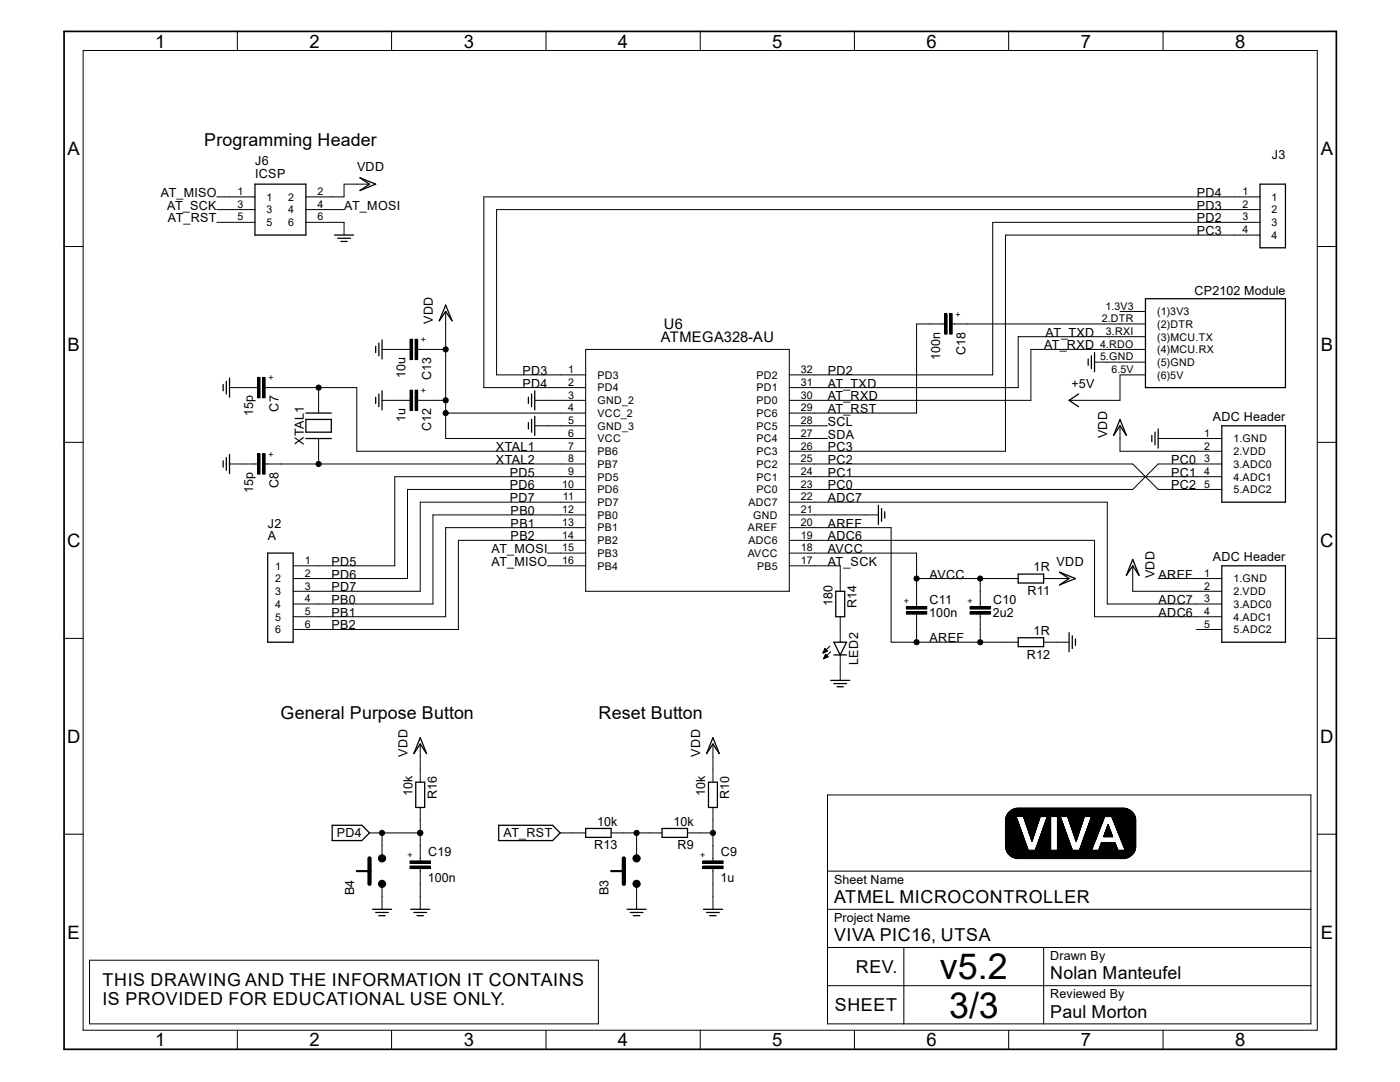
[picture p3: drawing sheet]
<svg xmlns="http://www.w3.org/2000/svg" width="279mm" height="216mm" viewBox="0 0 279 216" stroke-linecap="round" stroke-linejoin="round" font-family="sans-serif">
<g fill="none" stroke="#000" stroke-width=".25">
<path d="M50.9 36.7h10.1v10.2h-10.1zM71.8 35.5l3.2 1.2-3.2 1.3 1.9-1.3zM251.5 36.7h5v12.7h-5zM66.8 46.9h3.8M67.4 47.5h2.5M68 48.2h1.3M228.6 59.6h27.9v17.7h-27.9zM44.5 76.7v1.3M45.2 76.1v2.5M45.8 75.4v3.8M75 69.1v1.3M75 79.2v1.3"/>
<path d="M75.6 68.5v2.5M75.6 78.6v2.6M76.2 67.8v3.8M76.2 78v3.8M88.9 60.9l1.3 3.1-1.3-1.9-1.2 1.9zM105.5 79.2v1.3M106.1 78.6v2.6M106.7 78v3.8M215.3 78.6l-1.9 1.3 1.9 1.3M217.2 71.6v1.3M217.8 71v2.5M218.4 70.4v3.8"/>
<path d="M44.5 91.9v1.3M45.2 91.3v2.6M45.8 90.7v3.8M61 83.7h5.1v2.5h-5.1zM61 87.5h5.1M61 82.4h5.1M105.5 84.3v1.3M106.1 83.7v2.5M106.7 83.1v3.8M223.5 83.7l1.3 3.2-1.3-1.9-1.3 1.9zM229.9 86.9v1.2M230.5 86.2v2.6"/>
<path d="M231.1 85.6v3.8M243.8 85h12.7v15.2h-12.7zM53.4 110.4h5.1v17.7h-5.1zM166.8 118h1.8v5.1h-1.8zM175.3 100.8v3.8M175.9 101.5v2.5M176.6 102.1v1.3M203.2 114.6h5.1v1.7h-5.1zM211.5 114.2l3.1 1.2-3.1 1.3 1.9-1.3zM226.1 111.6l1.2 3.2-1.2-1.9-1.3 1.9zM243.8 112.9h12.7v15.2h-12.7zM165.8 135.8h3.8"/>
<path d="M166.4 128.1h2.6l-1.3 2.6zM166.4 130.7h2.6M166.4 136.4h2.6M167 137h1.3M203.2 127.3h5.1v1.7h-5.1zM213.4 126.2v3.8M214 126.9v2.5M214.6 127.5v1.3M83 156.1h1.8v5h-1.8zM83.9 147.2l1.2 3.2-1.2-1.9-1.3 1.9zM141.4 156.1h1.8v5h-1.8zM142.3 147.2l1.3 3.2-1.3-1.9-1.3 1.9z"/>
<path d="M66.3 164.7h5.9l1.5 1.5-1.5 1.5h-5.9zM99.5 164.7h10.8l1.5 1.5-1.5 1.5h-10.8zM116.9 165.3h5.1v1.8h-5.1zM132.1 165.3h5.1v1.8h-5.1zM74.3 181.4h3.8M75 182.1h2.5M75.6 182.7h1.3M82 181.4h3.8M82.6 182.1h2.5M83.2 182.7h1.3M125.1 181.4h3.8M125.8 182.1h2.5"/>
<path d="M126.4 182.7h1.3M140.4 181.4h3.8M141 182.1h2.6M141.6 182.7h1.3"/>
</g>
<g fill="none" stroke="#000" stroke-width=".2">
<path d="M16.6 10.1h246.3v195.5h-246.3zM47.4 6.3v3.8M78.1 6.3v3.8M109 6.3v3.8M139.7 6.3v3.8M170.5 6.3v3.8M201.3 6.3v3.8M232.1 6.3v3.8M43.3 39.3h7.6M73.7 36.7h-5v2.6h-7.7M251.5 39.3h-154.9v38h20.3M12.8 49.2h3.8"/>
<path d="M43.3 41.8h7.6M43.3 44.4h7.6M61 41.8h7.7M61 44.4h7.7v2.5M251.5 41.8h-152.4v33h17.8M251.5 44.4h-53.4v30.4h-40.6M251.5 46.9h-50.8v43.1h-43.2M262.9 49.2h3.8M45.8 77.3h5.6M51.4 75.3h.5v4.1h-.5zM52.4 75.3h.5v4.1h-.5zM52.9 77.3h18.3v12.7h45.7"/>
<path d="M63.6 77.3v5.1M76.2 79.9h5.6M76.2 69.7h5.6M81.8 77.9h.5v4h-.5zM81.8 67.7h.5v4.1h-.5zM82.8 77.9h.6v4h-.6zM82.8 67.7h.6v4.1h-.6zM83.4 79.9h5.5M83.4 69.7h5.5M88.9 62.1v25.4h28M106.7 79.9h10.2M116.9 69.7h40.6v48.3h-40.6z"/>
<path d="M188.5 62.6h.5v4.1h-.5zM188.5 64.6h-5.6v17.8h-25.4M189.5 62.6h.5v4.1h-.5zM190 64.6h38.6M218.4 72.3h10.2M223.5 62.1h5.1M228.6 74.8h-5.1v5.1h-10.1M228.6 67.2h-25.4v10.1h-45.7M228.6 69.7h-22.9v10.2h-48.2M12.8 88.3h3.8M45.8 92.6h5.6M51.4 90.6h.5v4h-.5z"/>
<path d="M52.4 90.6h.5v4h-.5zM52.9 92.6h64M63.6 87.5v5.1M88.9 82.4h28M106.7 85h10.2M116.9 95.1h-38.1v17.8h-20.3M116.9 97.7h-35.6v17.7h-22.8M157.5 85h7.6M157.5 87.5h7.6M157.5 92.6h68.6l5 5.1h12.7M157.5 95.1h86.3M223.5 85v5h20.3"/>
<path d="M231.1 87.5h12.7M243.8 92.6h-12.7l-5 5.1h-68.6M262.9 88.3h3.8M109.3 110.4h7.6M109.3 112.9h7.6M116.9 100.2h-33v17.8h-25.4M116.9 102.7h-30.5v17.8h-27.9M116.9 105.3h-28v17.8h-30.4M116.9 107.8h-25.4v17.8h-33M157.5 100.2h63.5v20.3h22.8M157.5 102.7h17.8M157.5 105.3h20.3v22.8h25.4"/>
<path d="M157.5 107.8h60.9v15.3h25.4M157.5 110.4h25.4v10.6M157.5 112.9h10.2v5.1M182.9 115.4h20.3M195.6 115.4v5.6M208.3 115.4h5.1M226.1 112.9v5.1h17.7M231.1 115.4h12.7M12.8 127.4h3.8M164.3 130.2h.1M164.3 130.1h.3M164.3 130h.5"/>
<path d="M164.4 130h.6M164.4 131.4h.1M164.4 129.9h.7M164.4 131.3h.3M164.5 129.8h.5M164.5 131.2h.4M164.5 129.7h.4M164.5 131.1h.6M164.5 129.6h.3M164.5 131h.7M164.6 129.5h.1M164.6 130.9h.5"/>
<path d="M164.6 129.4l-.3 .9M164.6 129.4l.5 .5-.8 .4M164.6 129.4h.1M164.7 130.8h.3M164.7 130.7h.2M164.7 130.6h.1M164.8 130.6l-.4 .8M164.8 130.6l.5 .5-.9 .3M165.7 128.9l-1.4 1.4M165.8 130l-1.4 1.4M167.7 123.1v5M167.7 130.7v5.1"/>
<path d="M180.9 122h4.1v.6h-4.1zM180.9 121h4.1v.5h-4.1zM182.9 122.6v5.5M193.6 122h4.1v.6h-4.1zM193.6 121h4.1v.5h-4.1zM195.6 122.6v5.5M208.3 128.1h5.1M238.8 125.6h5M262.9 127.4h3.8M83.9 148.5v7.6M142.3 148.5v7.6M165.1 158.6h96.5v45.7h-96.5z"/>
<path d="M12.8 166.5h3.8M73.7 166.2h10.2M76.2 166.2v5.1M76.2 176.4v5M81.8 172.8h4.1v.5h-4.1zM81.8 171.8h4.1v.5h-4.1zM83.9 161.1v10.7M83.9 173.3v8.1M111.8 166.2h5.1M122 166.2h10.1M127 166.2v5.1M127 176.4v5"/>
<path d="M137.2 166.2h5.1M140.3 172.8h4v.5h-4zM140.3 171.8h4v.5h-4zM142.3 161.1v10.7M142.3 173.3v8.1M165.1 173.8h96.5M200.7 169h4.3M200.7 169h4.2M200.7 168.9h4.2M200.7 168.8h4.2M200.7 168.7h4.2M200.7 168.6l4.2 .1"/>
<path d="M200.7 168.6h4.1M200.7 168.5h4.1M200.7 168.4h4.1M200.7 168.3h4M200.7 168.2h4M200.7 168.2h3.9M200.7 168.1h3.9M200.7 168l3.9 .1M200.7 168h3.9M200.7 167.9h3.9M200.7 167.8h3.8M200.7 167.7h3.8"/>
<path d="M200.7 167.6h3.8M200.7 167.5h3.8M200.7 167.4h3.7M200.7 167.3h3.7M200.7 167.3h3.6M200.7 167.2h3.6M200.7 167.1h3.6M200.7 167h3.6M200.7 166.9h3.5M200.7 166.8h3.5M200.7 166.7h3.4M200.7 166.6h3.4"/>
<path d="M200.7 166.5h3.4M200.7 166.5h3.3M200.7 166.4h3.3M200.7 166.3h3.3M200.7 166.2h3.3M200.7 166.1h3.3M200.7 166h3.2M200.7 165.9h3.2M200.7 165.9h3.1M200.7 165.8h3.1M200.7 165.7h3.1M200.7 165.6h3.1"/>
<path d="M200.7 165.5l3.1 .1M200.7 165.5h3M200.7 165.4h3M200.7 165.3h2.9M200.7 165.2h2.9M200.7 165.1h2.9M200.7 165.1h2.8M200.7 165h2.8M200.7 164.9h2.8M200.7 164.8h2.8M200.7 164.7h2.8M200.7 164.6h2.7"/>
<path d="M200.7 164.5h2.7M200.7 164.4h2.6M200.7 164.3h2.6M200.7 164.3h2.5M200.7 164.2h2.5M200.7 164.1l2.5 .1M200.7 164.1h2.5M200.7 164h2.5M200.7 163.9h2.4M200.7 163.8h2.4M200.7 163.7h2.4M200.7 163.6h2.3"/>
<path d="M200.7 169.3h4.4M200.7 169.2h4.3M200.7 169.1h4.3M200.7 163.5h2.3M200.7 163.4h2.3M200.7 163.4h2.2M200.7 163.3h2.2M200.7 169.4h4.4M200.7 163.2h2.2M200.8 169.5h4.3M200.8 163.2h2.1M200.8 163.1h2.1"/>
<path d="M200.8 163l2.1 .1M200.8 169.7h25.7M200.8 169.6h4.4M200.8 169.6h4.3M200.8 163h2M200.8 162.9h25.7M200.9 162.8h25.6M200.9 169.9h25.5M200.9 169.8h25.5M200.9 169.8h25.6M200.9 162.7l25.6 .1M200.9 162.7h25.5"/>
<path d="M201 170h25.4M201 169.9h25.4M201 162.6h25.4M201 170.1h25.3M201 162.5h25.4M201 162.5h25.3M201.1 170.2h25.2M201.1 162.4h25.2M201.1 170.2h25.1M201.2 162.3h25M201.2 162.3h24.9M201.2 170.3h24.9"/>
<path d="M201.2 162.2h24.9M201.3 170.4h24.8M201.3 162.1h24.8M201.3 170.5h24.7M201.3 162.1h24.7M201.4 170.5h24.6M201.4 170.6h24.6M201.4 162h24.5M201.5 162h24.4M201.5 161.9h24.3M201.5 170.6h24.3M201.5 170.7h24.3"/>
<path d="M201.6 170.7h24.2M201.6 161.8h24.2M201.6 161.8h24.1M201.7 170.8h23.9M201.7 170.8h24M201.7 161.8h23.9M201.8 170.9h23.7M201.8 161.7h23.8M201.9 171h23.5M202 161.6h23.4M202 161.5h23.3M202.1 171h23.2"/>
<path d="M202.1 171.1h23.2M202.1 161.5h23.2M202.2 171.1h22.9M202.2 161.5h22.9M202.3 161.4h22.8M202.4 171.2h22.6M202.4 161.4h22.5M202.6 171.2h22.2M202.7 161.3h21.9M202.8 171.3h21.8M202.9 171.3h21.6M203 161.2h21.4"/>
<path d="M204.3 163h3.3M204.3 163.2h3.2M204.3 163.1h3.2M204.4 163.4h3M204.4 163.3h3.1M204.5 163.6h2.9M204.5 163.5h2.9M204.5 163.8h2.8M204.5 163.7h2.8M204.5 163.7h2.9M204.6 163.8h2.7M204.6 164h2.7"/>
<path d="M204.6 163.9h2.7M204.6 164.1h2.6M204.7 164.2h2.5M204.7 164.4h2.4M204.7 164.3h2.4M204.7 164.3h2.5M204.8 164.5h2.3M204.8 164.4h2.3M204.8 164.6h2.3M204.9 164.7h2.1M204.9 164.6h2.1M204.9 164.8h2.1"/>
<path d="M204.9 165h2M204.9 164.9h2M205 165.1h1.9M205 165.2h1.8M205.1 165.3h1.7M205.1 165.5h1.7M205.1 165.4h1.7M205.1 165.6h1.6M205.2 165.7h1.5M205.2 165.8h1.5M205.3 166h1.3M205.3 165.9h1.3"/>
<path d="M205.3 166.1h1.2M205.4 166.2h1.1M205.4 166.4h1.1M205.4 166.3h1.1M205.4 166.5h1M205.5 166.6h.9M205.5 166.5h.9M205.5 166.7h.9M205.6 166.8h.7M205.6 166.9h.7M205.7 167.1h.5M205.7 167h.5"/>
<path d="M205.7 167.2h.5M205.7 167.3h.5M205.8 167.5h.3M205.8 167.4h.3M205.8 167.6h.2M205.9 167.7h.1M205.9 167.6h.1M205.9 167.9h.1M205.9 167.8h.1M206 167.9h.1M206.3 166.9l-.7 .1M206.6 169.6h3.1"/>
<path d="M206.7 169.5h3M206.7 169.4h3M206.8 169.3h2.9M206.8 169.2h2.9M206.8 165.5l-1.7 .1M206.8 169.1h2.9M206.8 169h2.9M206.9 169h2.8M206.9 168.9h2.8M206.9 168.8h2.8M206.9 168.7h2.8M207 168.7h2.7"/>
<path d="M207 168.6h2.7M207 168.5h2.7M207.1 168.4h2.6M207.1 168.3h2.6M207.1 168.2h2.6M207.1 168.1h2.6M207.2 168.1h2.5M207.2 168h2.5M207.3 167.9h2.4M207.3 167.8h2.4M207.3 167.7h2.4M207.3 167.6h2.4"/>
<path d="M207.4 167.6h2.3M207.4 167.5h2.3M207.4 167.4h2.3M207.4 167.3h2.3M207.5 167.3h2.2M207.5 167.2h2.2M207.5 167.1h2.2M207.6 167h2.1M207.6 166.9h2.1M207.6 166.8h2.1M207.7 166.7h2M207.7 166.6h2"/>
<path d="M207.7 166.5h2M207.8 166.5h1.9M207.8 166.4h1.9M207.8 166.3h1.9M207.8 166.2h1.9M207.9 166.2h1.8M207.9 166.1h1.8M207.9 166h1.8M207.9 165.9h1.8M208 165.8h1.7M208 165.7h1.7M208.1 165.7h1.6"/>
<path d="M208.1 165.6h1.6M208.1 165.5h1.6M208.1 165.4h1.6M208.2 165.3h1.5M208.2 165.2h1.5M208.2 165.1h1.5M208.3 165h1.4M208.3 164.9h1.4M208.3 164.8h1.4M208.4 164.8h1.3M208.4 164.7h1.3M208.4 164.6h1.3"/>
<path d="M208.4 164.5h1.3M208.5 164.4h1.2M208.5 164.3h1.2M208.6 164.3h1.1M208.6 164.2h1.1M208.6 164.1h1.1M208.6 164h1.1M208.7 163.9h1M208.7 163.8h1M208.7 163.7h1M208.7 163.6h1M208.8 163.5h.9"/>
<path d="M208.8 163.4h.9M208.9 163.4h.8M208.9 163.3h.8M208.9 163.2h.8M209 163.2h.7M209 163.1h.7M209 163h.7M211 169.6h3M211 169.5h3M211 169.4h3M211 169.4h2.9M211 169.3h2.9"/>
<path d="M211 169.2h2.9M211 169.2h2.8M211 169.1h2.8M211 169h2.8M211 169h2.7M211 168.9h2.7M211 168.8h2.7M211 168.7h2.7M211 168.6h2.7M211 168.6h2.6M211 168.5h2.6M211 168.4h2.6"/>
<path d="M211 168.3h2.5M211 168.2h2.5M211 168.1h2.5M211 168.1h2.4M211 168h2.4M211 167.9h2.4M211 167.8h2.3M211 167.7h2.3M211 167.6h2.3M211 167.5h2.3M211 167.4h2.2M211 167.3h2.2"/>
<path d="M211 167.3h2.1M211 167.2h2.1M211 167.1h2.1M211 167h2.1M211 166.9h2M211 166.8h2M211 166.7h1.9M211 166.6h1.9M211 166.5h1.9M211 166.4h1.9M211 166.3h1.8M211 166.2h1.8"/>
<path d="M211 166.1h1.8M211 166h1.7M211 165.9h1.7M211 165.8l1.7 .1M211 165.8h1.6M211 165.7h1.6M211 165.6h1.6M211 165.5l1.6 .1M211 165.5h1.5M211 165.4h1.5M211 165.3h1.4M211 165.2h1.4"/>
<path d="M211 165.1h1.4M211 165h1.3M211 164.9h1.3M211 164.8h1.3M211 164.7h1.3M211 164.6h1.2M211 164.5h1.2M211 164.4h1.1M211 164.3h1.1M211 164.3h1M211 164.2h1M211 164.1h1"/>
<path d="M211 164h1M211 163.9h1M211 163.8h.9M211 163.7h.9M211 163.6h.8M211 163.5h.8M211 163.4h.8M211 163.3h.8M211 163.2h.7M211 163.1h.7M211 163l.7 .1M211 163h.6"/>
<path d="M213.1 163h3.3M213.1 163.2h3.2M213.1 163.1h3.2M213.2 163.4h3M213.3 163.6h2.9M213.3 163.5h2.9M213.3 163.7h2.8M213.3 163.7h2.9M213.4 163.8h2.7M213.4 164h2.7M213.4 163.9h2.7M213.4 164.1h2.6"/>
<path d="M213.5 164.2h2.5M213.5 164.1h2.5M213.5 164.3h2.4M213.5 164.3h2.5M213.6 164.4h2.3M213.6 164.5h2.3M213.7 164.7h2.2M213.7 164.6h2.2M213.7 164.8h2.1M213.7 164.9h2M213.7 164.9h2.1M213.8 165.1h1.9"/>
<path d="M213.8 165h1.9M213.8 165.2h1.8M213.8 165.2h1.9M213.9 165.3h1.7M213.9 165.4h1.7M214 165.6h1.5M214 165.5h1.6M214 165.7h1.5M214 165.8h1.5M214.1 166h1.3M214.1 165.9h1.3M214.1 166.1h1.2"/>
<path d="M214.2 166.2h1.1M214.2 166.3h1.1M214.3 166.5h.9M214.3 166.7h.9M214.3 166.6h.9M214.4 166.8h.7M214.4 166.9h.7M214.5 167.1h.6M214.5 167h.6M214.5 167.3h.5M214.5 167.2h.5M214.6 167.5h.3"/>
<path d="M214.6 167.4h.3M214.6 167.3h.4M214.7 167.7h.1M214.7 167.6h.1M214.7 167.6h.2M214.7 167.8h.1M214.8 167.9h.1M215.3 166.4h-1.1M215.4 169.6h2.4M215.5 169.5h2.4M215.5 169.4h2.5M215.6 169.3h2.4"/>
<path d="M215.6 169.2h2.4M215.6 165.5l-1.6 .1M215.6 169.1h2.5M215.6 169h2.5M215.7 169h2.4M215.7 168.9h2.4M215.7 168.8h2.4M215.7 168.8h2.5M215.7 168.7h2.5M215.8 168.7h2.4M215.8 168.6h2.5M215.8 168.5h2.5"/>
<path d="M215.9 168.5h2.4M215.9 168.4h2.4M215.9 168.4h2.5M215.9 168.3h2.5M215.9 168.2h2.5M215.9 168.1h2.5M215.9 164.4l-2.3 .1M216 168.1h2.4M216 168h2.5M216 167.9h2.5M216.1 167.9h2.4M216.1 167.8h2.5"/>
<path d="M216.1 167.7h2.5M216.2 167.7h2.4M216.2 167.6h2.4M216.2 167.6h2.5M216.2 167.4h2.5M216.2 167.3h2.5M216.2 167.3h2.6M216.3 167.3h2.5M216.3 167.2h2.5M216.3 167.1h2.5M216.3 167.1h2.6M216.3 163.3h-3.1"/>
<path d="M216.4 167h2.5M216.4 166.9h2.5M216.5 166.8h2.4M216.5 166.8h2.5M216.5 166.7h2.5M216.5 166.6h2.5M216.5 166.5h2.5M216.6 166.5h2.5M216.6 166.4h2.5M216.6 166.3h2.6M216.6 166.2h2.6M216.7 166.2h2.5"/>
<path d="M216.7 166.1h2.5M216.7 166h2.5M216.7 166h2.6M216.7 165.9h2.6M216.8 165.9h2.5M216.8 165.8h2.6M216.8 165.7h2.6M216.9 165.7h2.5M216.9 165.6h2.5M216.9 165.5h2.6M217 165.4h2.5M217 165.3h2.5"/>
<path d="M217 165.2h2.5M217 165.2h2.6M217 165.1h2.6M217.1 165.1h2.5M217.1 164.9h2.6M217.1 164.8h2.6M217.2 164.8h2.6M217.2 164.6h2.6M217.3 164.6h2.5M217.3 164.5h2.5M217.3 164.5h2.6M217.3 164.4h2.6"/>
<path d="M217.3 164.3h2.6M217.4 164.3h2.5M217.4 164.2h2.6M217.4 164.1h2.6M217.4 164h2.6M217.5 164h2.5M217.5 163.9h2.6M217.5 163.8h2.6M217.6 163.7h2.5M217.6 163.7h2.6M217.6 163.6h2.6M217.6 163.5h2.6"/>
<path d="M217.6 163.5h2.7M217.6 163.4h2.7M217.7 163.4h2.6M217.7 163.2h2.6M217.8 163.2h2.6M217.8 163.1h2.6M217.8 163h2.6M217.9 169.4l-2.4 .1M218.7 167.5h-2.5M218.9 166.9l-2.5 .1M219 166.6l-2.5 .1M219.3 169.6h3.8"/>
<path d="M219.3 169.5h3.8M219.3 169.5h3.7M219.4 169.4h3.6M219.4 169.3h3.6M219.4 169.2h3.5M219.5 169.1h3.4M219.5 165.5l-2.6 .1M219.5 169.1h3.3M219.5 169h3.3M219.5 168.9h3.3M219.5 168.8h3.3M219.6 168.8h3.2"/>
<path d="M219.6 168.7h3.1M219.6 168.6h3.1M219.7 168.6h3M219.7 168.5h3M219.7 165h-2.6M219.7 168.4h2.9M219.8 168.3h2.8M219.8 168.3h2.7M219.8 168.2h2.7M219.8 168.1h2.7M219.8 164.7h-2.6M220.1 163.8l-2.6 .1"/>
<path d="M220.3 166.9l1.8 .1M220.3 166.9h1.7M220.3 166.8h1.7M220.3 166.7h1.7M220.3 163.3h-2.6M220.4 166.6h1.6M220.4 166.6h1.5M220.4 166.5h1.5M220.4 166.4h1.4M220.4 163l-2.6 .1M220.5 166.3h1.3M220.5 166.2h1.3"/>
<path d="M220.6 166.2h1.2M220.6 166.1h1.1M220.6 166h1.1M220.6 165.9h1.1M220.7 165.8h.9M220.7 165.7h.9M220.8 165.6h.8M220.8 165.5h.7M220.8 165.4h.7M220.8 165.4h.6M220.9 165.3h.5M220.9 165.2l.5 .1"/>
<path d="M220.9 165.2h.5M220.9 165.1h.5M220.9 165h.4M221 164.9h.3M221 164.8h.3M221.1 164.8h.1M221.1 164.7h.1M221.1 164.6h.1M221.1 164.5l.1 .1M221.9 163h4.6M221.9 163l4.7 .1M222 163.2h4.6"/>
<path d="M222 163.1h4.6M222 163.3h4.6M222 163.4h4.7M222.1 163.5h4.6M222.1 163.4h4.6M222.1 163.6h4.6M222.2 163.7h4.5M222.2 163.8h4.5M222.2 163.9h4.5M222.3 164h4.4M222.3 164.1h4.4M222.4 164.2h4.3"/>
<path d="M222.4 164.3h4.3M222.5 164.4h4.2M222.5 164.5h4.2M222.5 164.7h4.2M222.5 164.6h4.2M222.6 164.8h4.1M222.7 165h4M222.7 164.9h4M222.7 165.1h4M222.8 165.2h3.9M222.8 165.1h3.9M222.8 165.3h3.9"/>
<path d="M222.8 165.4h3.9M222.9 165.5h3.8M222.9 165.6h3.8M223 165.8h3.7M223 165.7h3.7M223.1 165.9h3.6M223.1 166.1h3.6M223.1 166h3.6M223.1 166.2h3.6M223.2 166.2h3.5M223.2 166.4h3.5M223.2 166.3h3.5"/>
<path d="M223.3 166.5h3.4M223.3 166.6h3.4M223.4 166.7h3.3M223.4 166.6h3.3M223.4 166.8h3.3M223.4 166.9h3.3M223.5 167h3.2M223.5 166.9h3.2M223.5 167.1h3.2M223.6 167.2h3.1M223.6 167.1h3.1M223.6 167.3h3.1"/>
<path d="M223.6 167.4h3.1M223.7 167.5h3M223.7 167.4h3M223.7 167.6h3M223.8 167.7h2.9M223.8 167.9h2.9M223.8 167.8h2.9M223.9 168h2.8M223.9 167.9h2.8M223.9 168.1h2.8M224 168.3h2.7M224 168.2h2.7"/>
<path d="M224.1 168.5h2.6M224.1 168.4h2.6M224.1 168.6h2.6M224.2 168.8h2.5M224.2 168.7h2.5M224.2 168.9h2.5M224.3 169h2.4M224.3 169.1h2.4M224.4 169.2h2.2M224.4 169.2h2.3M224.4 169.3h2.2M224.5 169.4h2.1"/>
<path d="M224.5 169.3h2.1M224.5 169.5h2.1M224.5 169.6h2M226.2 170.3h-25M262.9 166.5h3.8M17.9 191.6h101.5v12.7h-101.5zM165.1 181.4h96.5M165.1 189.1h96.5M165.1 196.7h96.5M180.4 189.1v15.2M208.3 189.1v15.2M47.4 205.6v3.8"/>
<path d="M78.1 205.6v3.8M109 205.6v3.8M139.7 205.6v3.8M170.5 205.6v3.8M201.3 205.6v3.8M232.1 205.6v3.8"/>
<circle cx="63.6" cy="77.3" r=".51"/>
<circle cx="88.9" cy="79.9" r=".51"/>
<circle cx="88.9" cy="69.7" r=".51"/>
<circle cx="63.6" cy="92.6" r=".51"/>
<circle cx="88.9" cy="82.4" r=".51"/>
<circle cx="182.9" cy="115.4" r=".51"/>
<circle cx="195.6" cy="115.4" r=".51"/>
<circle cx="182.9" cy="128.1" r=".51"/>
<circle cx="195.6" cy="128.1" r=".51"/>
<circle cx="76.2" cy="166.2" r=".51"/>
<circle cx="76.2" cy="176.4" r=".72"/>
<circle cx="76.2" cy="171.3" r=".72"/>
<circle cx="83.9" cy="166.2" r=".51"/>
<circle cx="127" cy="166.2" r=".51"/>
<circle cx="127" cy="171.3" r=".72"/>
<circle cx="127" cy="176.4" r=".72"/>
<circle cx="142.3" cy="166.2" r=".51"/>
</g>
<path d="M12.8 6.3h253.9v203.1h-253.9z" fill="none" stroke="#000" stroke-width=".34"/>
<g fill="#000">
<path d="M51.4 75.3h.5v4.1h-.5z" fill-rule="evenodd"/>
<path d="M52.4 75.3h.5v4.1h-.5z" fill-rule="evenodd"/>
<path d="M81.8 77.9h.5v4h-.5z" fill-rule="evenodd"/>
<path d="M81.8 67.7h.5v4.1h-.5z" fill-rule="evenodd"/>
<path d="M82.8 77.9h.6v4h-.6z" fill-rule="evenodd"/>
<path d="M82.8 67.7h.6v4.1h-.6z" fill-rule="evenodd"/>
<path d="M188.5 62.6h.5v4.1h-.5z" fill-rule="evenodd"/>
<path d="M189.5 62.6h.5v4.1h-.5z" fill-rule="evenodd"/>
<path d="M51.4 90.6h.5v4h-.5z" fill-rule="evenodd"/>
<path d="M52.4 90.6h.5v4h-.5z" fill-rule="evenodd"/>
<path d="M180.9 122h4.1v.6h-4.1z" fill-rule="evenodd"/>
<path d="M180.9 121h4.1v.5h-4.1z" fill-rule="evenodd"/>
<path d="M193.6 122h4.1v.6h-4.1z" fill-rule="evenodd"/>
<path d="M193.6 121h4.1v.5h-4.1z" fill-rule="evenodd"/>
<path d="M81.8 172.8h4.1v.5h-4.1z" fill-rule="evenodd"/>
<path d="M81.8 171.8h4.1v.5h-4.1z" fill-rule="evenodd"/>
<path d="M140.3 172.8h4v.5h-4z" fill-rule="evenodd"/>
<path d="M140.3 171.8h4v.5h-4z" fill-rule="evenodd"/>
<circle cx="63.6" cy="77.3" r=".51"/>
<circle cx="88.9" cy="79.9" r=".51"/>
<circle cx="88.9" cy="69.7" r=".51"/>
<circle cx="63.6" cy="92.6" r=".51"/>
<circle cx="88.9" cy="82.4" r=".51"/>
<circle cx="182.9" cy="115.4" r=".51"/>
<circle cx="195.6" cy="115.4" r=".51"/>
<circle cx="182.9" cy="128.1" r=".51"/>
<circle cx="195.6" cy="128.1" r=".51"/>
<circle cx="76.2" cy="166.2" r=".51"/>
<circle cx="76.2" cy="176.4" r=".72"/>
<circle cx="76.2" cy="171.3" r=".72"/>
<circle cx="83.9" cy="166.2" r=".51"/>
<circle cx="127" cy="166.2" r=".51"/>
<circle cx="127" cy="171.3" r=".72"/>
<circle cx="127" cy="176.4" r=".72"/>
<circle cx="142.3" cy="166.2" r=".51"/>
</g>
<path d="M73.7 171.3v5.1M124.5 171.3v5.1" fill="none" stroke="#000" stroke-width=".85"/>
<path d="M71.2 173.8h2.5M122 173.8h2.5" fill="none" stroke="#000" stroke-width=".42"/>
<g font-size="7.2">
<text x="187.6" y="195.4">v5.2</text>
<text x="189.4" y="203">3/3</text>
</g>
<g font-size="3.7">
<text x="31" y="9.5">1</text>
<text x="61.8" y="9.5">2</text>
<text x="92.5" y="9.5">3</text>
<text x="123.3" y="9.5">4</text>
<text x="154.1" y="9.5">5</text>
<text x="184.9" y="9.5">6</text>
<text x="215.7" y="9.5">7</text>
<text x="246.5" y="9.5">8</text>
<text x="13.5" y="30.9">A</text>
<text x="263.6" y="30.9">A</text>
<text x="13.5" y="70">B</text>
<text x="263.6" y="70">B</text>
<text x="13.4" y="109.1">C</text>
<text x="263.5" y="109.1">C</text>
<text x="13.4" y="148.3">D</text>
<text x="263.5" y="148.3">D</text>
<text x="13.5" y="187.3">E</text>
<text x="263.6" y="187.3">E</text>
<text x="31" y="208.8">1</text>
<text x="61.8" y="208.8">2</text>
<text x="92.5" y="208.8">3</text>
<text x="123.3" y="208.8">4</text>
<text x="154.1" y="208.8">5</text>
<text x="184.9" y="208.8">6</text>
<text x="215.7" y="208.8">7</text>
<text x="246.5" y="208.8">8</text>
</g>
<g font-size="3.6">
<text x="40.8" y="29.1">Programming Header</text>
<text x="56" y="143.4">General Purpose Button</text>
<text x="119.5" y="143.4">Reset Button</text>
<text x="166.5" y="180.2">ATMEL MICROCONTROLLER</text>
<text x="166.5" y="187.8">VIVA PIC16, UTSA</text>
<text x="20.4" y="196.7">THIS DRAWING AND THE INFORMATION IT CONTAINS</text>
<text x="170.8" y="194.1">REV.</text>
<text x="209.6" y="195.4">Nolan Manteufel</text>
<text x="20.4" y="200.5">IS PROVIDED FOR EDUCATIONAL USE ONLY.</text>
<text x="166.6" y="201.8">SHEET</text>
<text x="209.6" y="203">Paul Morton</text>
</g>
<g font-size="2.9">
<text x="132.5" y="65.7">U6</text>
<text x="131.9" y="68.2">ATMEGA328-AU</text>
</g>
<g font-size="2.5">
<text x="50.9" y="35.5">ICSP</text>
<text x="50.9" y="32.9">J6</text>
<text x="71.2" y="34.2">VDD</text>
<text x="253.8" y="31.7">J3</text>
<text x="32.1" y="39.3">AT_MISO</text>
<text x="33.4" y="41.8">AT_SCK</text>
<text x="68.7" y="41.8">AT_MOSI</text>
<text x="238.8" y="41.8">PD3</text>
<text x="238.8" y="39.3">PD4</text>
<text x="33.5" y="44.4">AT_RST</text>
<text x="238.8" y="46.9">PC3</text>
<text x="238.8" y="44.4">PD2</text>
<text x="238.4" y="58.8">CP2102 Module</text>
<text x="86.4" y="64.6" transform="rotate(-90 86.4 64.6)">VDD</text>
<text x="187.6" y="71.8" transform="rotate(-90 187.6 71.8)">100n</text>
<text x="192.7" y="70.8" transform="rotate(-90 192.7 70.8)">C18</text>
<text x="208.4" y="69.7">AT_RXD</text>
<text x="208.7" y="67.2">AT_TXD</text>
<text x="80.9" y="75.4" transform="rotate(-90 80.9 75.4)">10u</text>
<text x="86" y="75.9" transform="rotate(-90 86 75.9)">C13</text>
<text x="104.3" y="74.8">PD3</text>
<text x="104.3" y="77.3">PD4</text>
<text x="165.2" y="77.3">AT_TXD</text>
<text x="165.2" y="74.8">PD2</text>
<text x="213.9" y="77.3">+5V</text>
<text x="50.5" y="83.1" transform="rotate(-90 50.5 83.1)">15p</text>
<text x="55.6" y="82.1" transform="rotate(-90 55.6 82.1)">C7</text>
<text x="165.2" y="82.4">AT_RST</text>
<text x="165.2" y="79.9">AT_RXD</text>
<text x="242" y="83.9">ADC Header</text>
<text x="60.7" y="88.8" transform="rotate(-90 60.7 88.8)">XTAL1</text>
<text x="80.9" y="84.2" transform="rotate(-90 80.9 84.2)">1u</text>
<text x="86" y="86.1" transform="rotate(-90 86 86.1)">C12</text>
<text x="165.2" y="87.5">SDA</text>
<text x="165.2" y="85">SCL</text>
<text x="221" y="87.5" transform="rotate(-90 221 87.5)">VDD</text>
<text x="99" y="90">XTAL1</text>
<text x="99" y="92.6">XTAL2</text>
<text x="101.7" y="95.1">PD5</text>
<text x="165.2" y="95.1">PC1</text>
<text x="165.2" y="92.6">PC2</text>
<text x="165.2" y="90">PC3</text>
<text x="233.7" y="92.6">PC0</text>
<text x="233.7" y="95.1">PC1</text>
<text x="50.5" y="98.3" transform="rotate(-90 50.5 98.3)">15p</text>
<text x="55.6" y="97.4" transform="rotate(-90 55.6 97.4)">C8</text>
<text x="101.7" y="97.7">PD6</text>
<text x="101.7" y="100.2">PD7</text>
<text x="165.2" y="97.7">PC0</text>
<text x="165.2" y="100.2">ADC7</text>
<text x="233.7" y="97.7">PC2</text>
<text x="53.5" y="107.8">A</text>
<text x="53.5" y="105.3">J2</text>
<text x="101.9" y="102.7">PB0</text>
<text x="101.9" y="105.3">PB1</text>
<text x="101.9" y="107.8">PB2</text>
<text x="165.2" y="107.8">ADC6</text>
<text x="165.2" y="105.3">AREF</text>
<text x="66.2" y="112.9">PD5</text>
<text x="98.1" y="112.9">AT_MISO</text>
<text x="98.1" y="110.4">AT_MOSI</text>
<text x="165.2" y="112.9">AT_SCK</text>
<text x="165.2" y="110.4">AVCC</text>
<text x="206.3" y="113.9">1R</text>
<text x="210.9" y="112.9">VDD</text>
<text x="242" y="111.9">ADC Header</text>
<text x="66.2" y="115.4">PD6</text>
<text x="66.2" y="118">PD7</text>
<text x="185.5" y="115.4">AVCC</text>
<text x="205.1" y="118.7">R11</text>
<text x="230.4" y="115.4" transform="rotate(-90 230.4 115.4)">VDD</text>
<text x="231.2" y="115.4">AREF</text>
<text x="66.2" y="120.5">PB0</text>
<text x="66.2" y="123.1">PB1</text>
<text x="66.2" y="125.6">PB2</text>
<text x="166.2" y="120.9" transform="rotate(-90 166.2 120.9)">180</text>
<text x="170.9" y="121.4" transform="rotate(-90 170.9 121.4)">R14</text>
<text x="185.5" y="123.1">100n</text>
<text x="185.5" y="120.5">C11</text>
<text x="198.2" y="123.1">2u2</text>
<text x="198.2" y="120.5">C10</text>
<text x="231.2" y="120.5">ADC7</text>
<text x="231.2" y="123.1">ADC6</text>
<text x="185.5" y="128.1">AREF</text>
<text x="204.9" y="131.4">R12</text>
<text x="206.3" y="126.6">1R</text>
<text x="171.2" y="132.7" transform="rotate(-90 171.2 132.7)">LED2</text>
<text x="81.3" y="151" transform="rotate(-90 81.3 151)">VDD</text>
<text x="139.7" y="151" transform="rotate(-90 139.7 151)">VDD</text>
<text x="82.3" y="158.9" transform="rotate(-90 82.3 158.9)">10k</text>
<text x="87.2" y="159.5" transform="rotate(-90 87.2 159.5)">R16</text>
<text x="140.8" y="158.9" transform="rotate(-90 140.8 158.9)">10k</text>
<text x="145.5" y="159.5" transform="rotate(-90 145.5 159.5)">R10</text>
<text x="67.2" y="167.1">PD4</text>
<text x="100.5" y="167.1">AT_RST</text>
<text x="119.2" y="164.7">10k</text>
<text x="134.4" y="164.7">10k</text>
<text x="85.4" y="170.9">C19</text>
<text x="118.6" y="169.5">R13</text>
<text x="135.2" y="169.5">R9</text>
<text x="143.9" y="170.9">C9</text>
<text x="70.7" y="178.6" transform="rotate(-90 70.7 178.6)">B4</text>
<text x="85.4" y="176">100n</text>
<text x="121.5" y="178.6" transform="rotate(-90 121.5 178.6)">B3</text>
<text x="143.8" y="176">1u</text>
<text x="166.5" y="176.4">Sheet Name</text>
<text x="166.5" y="184">Project Name</text>
<text x="209.6" y="191.6">Drawn By</text>
<text x="209.6" y="199.2">Reviewed By</text>
</g>
<g font-size="2.1">
<text x="47.4" y="38.9">1</text>
<text x="47.4" y="41.4">3</text>
<text x="53.2" y="40">1</text>
<text x="57.5" y="40">2</text>
<text x="63.4" y="38.9">2</text>
<text x="63.4" y="41.4">4</text>
<text x="247.9" y="38.9">1</text>
<text x="247.9" y="41.4">2</text>
<text x="253.8" y="40">1</text>
<text x="47.4" y="44">5</text>
<text x="53.2" y="42.6">3</text>
<text x="53.2" y="45.1">5</text>
<text x="57.5" y="42.6">4</text>
<text x="57.5" y="45.1">6</text>
<text x="63.4" y="44">6</text>
<text x="247.9" y="44">3</text>
<text x="247.9" y="46.5">4</text>
<text x="253.8" y="42.6">2</text>
<text x="253.8" y="45.1">3</text>
<text x="253.8" y="47.7">4</text>
<text x="219.9" y="64.3">2.DTR</text>
<text x="220.6" y="61.8">1.3V3</text>
<text x="230.9" y="62.9">(1)3V3</text>
<text x="230.9" y="65.4">(2)DTR</text>
<text x="219.5" y="69.4">4.RDO</text>
<text x="219.5" y="71.9">5.GND</text>
<text x="220.7" y="66.8">3.RXI</text>
<text x="230.9" y="67.9">(3)MCU.TX</text>
<text x="230.9" y="70.5">(4)MCU.RX</text>
<text x="113.4" y="74.5">1</text>
<text x="113.4" y="77">2</text>
<text x="119.3" y="75.6">PD3</text>
<text x="151" y="75.6">PD2</text>
<text x="159.9" y="77">31</text>
<text x="159.9" y="74.5">32</text>
<text x="221.8" y="74.5">6.5V</text>
<text x="230.9" y="73">(5)GND</text>
<text x="230.9" y="75.6">(6)5V</text>
<text x="113.4" y="79.5">3</text>
<text x="113.4" y="82.1">4</text>
<text x="119.3" y="78.1">PD4</text>
<text x="119.3" y="80.6">GND_2</text>
<text x="119.3" y="83.2">VCC_2</text>
<text x="151" y="83.2">PC6</text>
<text x="151" y="80.6">PD0</text>
<text x="151" y="78.1">PD1</text>
<text x="159.9" y="82.1">29</text>
<text x="159.9" y="79.5">30</text>
<text x="113.4" y="84.6">5</text>
<text x="113.4" y="87.2">6</text>
<text x="113.4" y="89.7">7</text>
<text x="119.3" y="85.7">GND_3</text>
<text x="119.3" y="88.3">VCC</text>
<text x="151" y="88.3">PC4</text>
<text x="151" y="85.7">PC5</text>
<text x="159.9" y="89.7">26</text>
<text x="159.9" y="87.2">27</text>
<text x="159.9" y="84.6">28</text>
<text x="240.3" y="87.2">1</text>
<text x="240.3" y="89.7">2</text>
<text x="246.2" y="88.3">1.GND</text>
<text x="113.4" y="92.2">8</text>
<text x="113.4" y="94.8">9</text>
<text x="119.3" y="90.8">PB6</text>
<text x="119.3" y="93.3">PB7</text>
<text x="119.3" y="95.9">PD5</text>
<text x="151" y="95.9">PC1</text>
<text x="151" y="93.3">PC2</text>
<text x="151" y="90.8">PC3</text>
<text x="159.9" y="94.8">24</text>
<text x="159.9" y="92.2">25</text>
<text x="240.3" y="92.2">3</text>
<text x="240.3" y="94.8">4</text>
<text x="246.2" y="90.8">2.VDD</text>
<text x="246.2" y="93.3">3.ADC0</text>
<text x="246.2" y="95.9">4.ADC1</text>
<text x="112.2" y="97.3">10</text>
<text x="112.4" y="99.9">11</text>
<text x="119.3" y="98.4">PD6</text>
<text x="119.3" y="101">PD7</text>
<text x="149.4" y="101">ADC7</text>
<text x="151" y="98.4">PC0</text>
<text x="159.9" y="99.9">22</text>
<text x="159.9" y="97.3">23</text>
<text x="240.3" y="97.3">5</text>
<text x="246.2" y="98.4">5.ADC2</text>
<text x="112.2" y="102.4">12</text>
<text x="112.2" y="104.9">13</text>
<text x="112.2" y="107.5">14</text>
<text x="119.3" y="103.5">PB0</text>
<text x="119.3" y="106">PB1</text>
<text x="149.3" y="106">AREF</text>
<text x="150.3" y="103.5">GND</text>
<text x="159.9" y="107.5">19</text>
<text x="159.9" y="104.9">20</text>
<text x="159.9" y="102.4">21</text>
<text x="54.9" y="113.7">1</text>
<text x="60.8" y="112.6">1</text>
<text x="112.2" y="110">15</text>
<text x="112.2" y="112.6">16</text>
<text x="119.3" y="108.6">PB2</text>
<text x="119.3" y="111.1">PB3</text>
<text x="119.3" y="113.7">PB4</text>
<text x="149.2" y="111.1">AVCC</text>
<text x="149.4" y="108.6">ADC6</text>
<text x="151.1" y="113.7">PB5</text>
<text x="159.9" y="112.6">17</text>
<text x="159.9" y="110">18</text>
<text x="54.9" y="116.2">2</text>
<text x="54.9" y="118.7">3</text>
<text x="60.8" y="115.1">2</text>
<text x="60.8" y="117.6">3</text>
<text x="240.3" y="115.1">1</text>
<text x="240.3" y="117.6">2</text>
<text x="246.2" y="116.2">1.GND</text>
<text x="246.2" y="118.7">2.VDD</text>
<text x="54.9" y="121.3">4</text>
<text x="54.9" y="123.8">5</text>
<text x="60.8" y="120.2">4</text>
<text x="60.8" y="122.7">5</text>
<text x="60.8" y="125.2">6</text>
<text x="240.3" y="120.2">3</text>
<text x="240.3" y="122.7">4</text>
<text x="240.3" y="125.2">5</text>
<text x="246.2" y="121.3">3.ADC0</text>
<text x="246.2" y="123.8">4.ADC1</text>
<text x="54.9" y="126.4">6</text>
<text x="246.2" y="126.4">5.ADC2</text>
</g>
<g font-size="1.8">
<text x="191.8" y="63.2" transform="rotate(-90 191.8 63.2)">+</text>
<text x="85.1" y="68.2" transform="rotate(-90 85.1 68.2)">+</text>
<text x="54.7" y="75.9" transform="rotate(-90 54.7 75.9)">+</text>
<text x="85.1" y="78.4" transform="rotate(-90 85.1 78.4)">+</text>
<text x="54.7" y="91.1" transform="rotate(-90 54.7 91.1)">+</text>
<text x="180.4" y="120.5">+</text>
<text x="193.1" y="120.5">+</text>
<text x="81.3" y="171.3">+</text>
<text x="139.7" y="171.3">+</text>
</g>
</svg>
